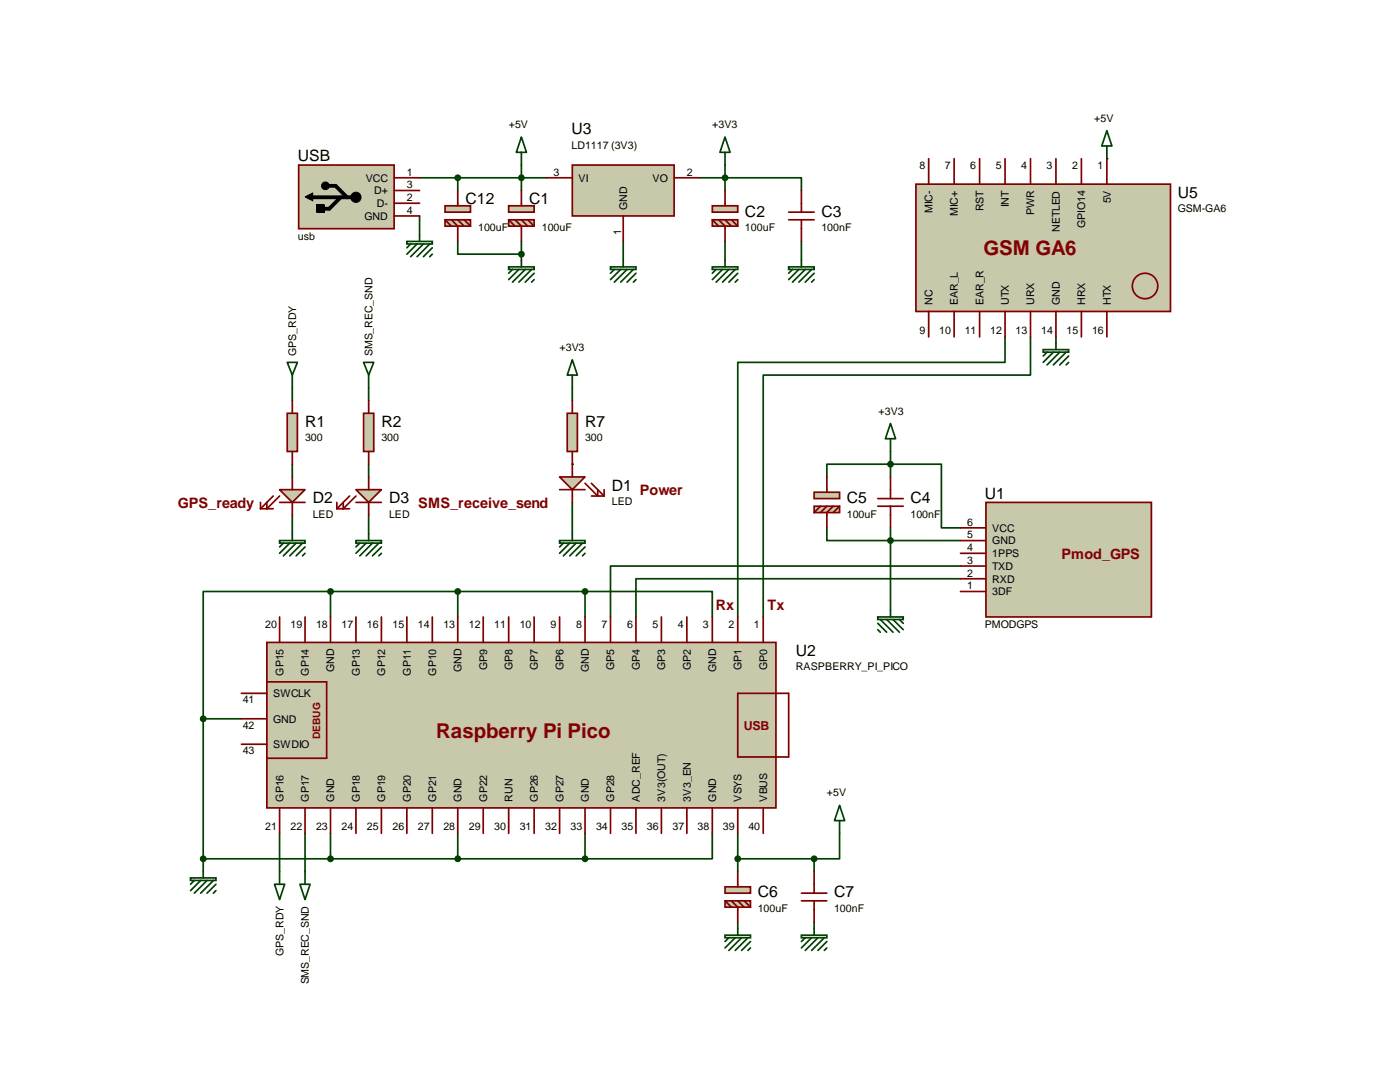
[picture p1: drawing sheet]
<svg xmlns="http://www.w3.org/2000/svg" width="279mm" height="216mm" viewBox="0 0 279 216" stroke-linecap="round" stroke-linejoin="round" font-family="sans-serif">
<g fill="none" stroke="#004000" stroke-width=".34">
<path d="M104.1 32.9v5.1M104.1 35.5h5M139.6 35.5h20.3v2.5M144.7 32.9v5.1M83.7 43.1v3.8M124.4 48.2v3.8M144.7 48.2v3.8M159.9 48.2v3.8M210.7 67.2v1.3M165 95.2v-2.6h22.9v12.7h3.8M177.7 90.1v5.1M165 105.3v2.6h26.7"/>
<path d="M177.7 105.3v16.5"/>
</g>
<g fill="#004000">
<circle cx="220.9" cy="31.7" r=".17"/>
<circle cx="114.2" cy="92.6" r=".17"/>
</g>
<g fill="none" stroke="#004000" stroke-width=".34">
<path d="M83.7 35.5h20.4M91.4 35.5v2.5M91.4 48.2v2.5h12.7M104.1 48.2v3.8M58.3 77.4v2.5M73.6 77.4v2.5M114.2 77.4v2.5M200.6 67.2v5.1h-53.4v50.8M205.7 67.2v7.6h-53.4v48.3M58.3 92.6v2.6M73.6 92.6v2.6M58.3 102.8v3.8"/>
<path d="M66 118h-25.4v25.4M66 118v5.1M66 118h50.8M73.6 102.8v3.8M91.4 118v5.1M114.2 100.2v6.4M116.8 118h25.4v5.1M116.8 118v5.1M191.7 115.5h-64.8v7.6M191.7 112.9h-69.9v10.2M40.6 143.4v30.5M40.6 143.4h7.6"/>
<path d="M40.6 171.4h76.2M55.8 166.3v7.6M60.9 166.3v7.6M66 166.3v5.1M91.4 166.3v5.1M116.8 166.3v5.1M142.2 166.3v5.1h-25.4M147.2 171.4h15.3M147.2 166.3v7.6M162.5 171.4v2.5M167.6 166.3v5.1h-5.1M147.2 184.1v1.2"/>
<path d="M162.5 184.1v1.2"/>
</g>
<path d="M196.8 100.2h33v22.9h-33z" fill="#c8c8aa" stroke="#800000" stroke-width=".34"/>
<path d="M191.7 105.3h5.1M191.7 107.9h5.1M191.7 110.4h5.1M191.7 112.9h5.1M191.7 115.5h5.1M191.7 118h5.1" fill="none" stroke="#800000" stroke-width=".34"/>
<path d="M59.6 32.9h19.1v12.7h-19.1z" fill="#c8c8aa" stroke="#800000" stroke-width=".34"/>
<g fill="#000" stroke="#000" stroke-width=".2">
<path d="M60.9 39.3l1.5-.8v1.5z"/>
<circle cx="64.9" cy="37.1" r=".76"/>
<circle cx="71" cy="39.4" r="1.02"/>
</g>
<path d="M61.6 39.4h8.4M65.2 37.1h1.8l2.3 2.3M68 39.4l-2.3 2.3h-1.8" fill="none" stroke="#000" stroke-width=".76"/>
<path d="M63.2 40.9h1.5v1.4h-1.5z" fill="#000"/>
<path d="M63.2 40.8h1.5v1.5h-1.5z" fill="none" stroke="#000" stroke-width=".2"/>
<path d="M78.7 35.5h5M78.7 38h5M78.7 40.6h5M78.7 43.1h5" fill="none" stroke="#800000" stroke-width=".34"/>
<path d="M81.2 48.2h5.1v.5h-5.1zM82 48.7l-.8 .7M83.2 48.7l-2 2M83.7 46.9v1.3M84.5 48.7l-2.5 2.5M85.8 48.7l-2.6 2.5M86.3 49.4l-1.8 1.8M86.3 50.7l-.5 .5" fill="none" stroke="#004000" stroke-width=".34"/>
<g fill="#c8c8aa" stroke="#800000" stroke-width=".34">
<path d="M101.5 41.1h5.1v1.2h-5.1z"/>
<path d="M101.5 43.9h5.1v1.2h-5.1z"/>
</g>
<path d="M104.1 38v3.1M101.5 43.9l1.3 1.2M102.8 43.9l1.3 1.2v3.1M104.1 43.9l1.2 1.2M105.3 43.9l1.3 1.2" fill="none" stroke="#800000" stroke-width=".34"/>
<path d="M101.5 53.3h5.1v.5h-5.1zM102.3 53.8l-.8 .7M103.5 53.8l-2 2M104.1 52v1.3M104.8 53.8l-2.5 2.5M106.1 53.8l-2.6 2.5M106.6 54.5l-1.8 1.8M106.6 55.8l-.5 .5" fill="none" stroke="#004000" stroke-width=".34"/>
<path d="M114.2 32.9h20.3v10.2h-20.3z" fill="#c8c8aa" stroke="#800000" stroke-width=".34"/>
<path d="M109.1 35.5h5.1M134.5 35.5h5.1M124.4 43.1v5.1" fill="none" stroke="#800000" stroke-width=".34"/>
<circle cx="104.1" cy="35.5" r=".51" fill="#004000" stroke="#004000" stroke-width=".34"/>
<path d="M121.8 53.3h5.1v.5h-5.1zM122.6 53.8l-.8 .7M123.9 53.8l-2.1 2M124.4 52v1.3M125.1 53.8l-2.5 2.5M126.4 53.8l-2.5 2.5M126.9 54.5l-1.8 1.8M126.9 55.8l-.5 .5" fill="none" stroke="#004000" stroke-width=".34"/>
<g fill="#c8c8aa" stroke="#800000" stroke-width=".34">
<path d="M142.2 41.1h5v1.2h-5z"/>
<path d="M142.2 43.9h5v1.2h-5z"/>
</g>
<g fill="none" stroke="#800000" stroke-width=".34">
<path d="M144.7 38v3.1M159.9 38v4.3M142.2 43.9l1.2 1.2M143.4 43.9l1.3 1.2v3.1M144.7 43.9l1.3 1.2M146 43.9l1.2 1.2M157.4 43.9h5.1M157.4 42.3h5.1M159.9 43.9v4.3M175.2 99.5h5.1M177.7 95.2v4.3M175.2 101h5.1"/>
<path d="M177.7 101v4.3"/>
</g>
<g fill="none" stroke="#004000" stroke-width=".34">
<path d="M104.1 27.3l1 3.1h-2.1zM104.1 30.4v2.5M144.7 27.3l1 3.1h-2zM144.7 30.4v2.5M142.2 53.3h5v.5h-5zM142.9 53.8l-.7 .7M144.2 53.8l-2 2M144.7 52v1.3M145.5 53.8l-2.6 2.5M146.7 53.8l-2.5 2.5M147.2 54.5l-1.7 1.8M147.2 55.8l-.5 .5"/>
<path d="M157.4 53.3h5.1v.5h-5.1zM158.2 53.8l-.8 .7M159.4 53.8l-2 2M159.9 52v1.3M160.7 53.8l-2.5 2.5M162 53.8l-2.6 2.5M162.5 54.5l-1.8 1.8M162.5 55.8l-.5 .5M177.7 84.5l1 3h-2zM177.7 87.5v2.6M175.2 123.1h5.1v.5h-5.1zM175.2 124.4l1.8 1.8"/>
<path d="M175.2 125.6l.5 .6M175.7 123.6l2.5 2.6M177 123.6l2.5 2.6M177.7 121.8v1.3M178.2 123.6l2.1 2M179.5 123.6l.8 .8"/>
</g>
<g fill="#004000" stroke="#004000" stroke-width=".34">
<circle cx="144.7" cy="35.5" r=".51"/>
<circle cx="177.7" cy="107.9" r=".51"/>
<circle cx="177.7" cy="92.6" r=".51"/>
</g>
<g fill="#c8c8aa" stroke="#800000" stroke-width=".34">
<path d="M162.5 98.2h5.1v1.3h-5.1z"/>
<path d="M162.5 101h5.1v1.3h-5.1z"/>
</g>
<path d="M165 95.2v3M163.7 101l-1.2 1.3M165 101l-1.3 1.3M166.3 101l-1.3 1.3v3M167.6 101l-1.3 1.3" fill="none" stroke="#800000" stroke-width=".34"/>
<g fill="#c8c8aa" stroke="#800000" stroke-width=".34">
<path d="M182.8 36.7h50.8v25.4h-50.8z"/>
<circle cx="228.5" cy="57.1" r="2.54"/>
</g>
<g fill="none" stroke="#800000" stroke-width=".34">
<path d="M185.3 31.7v5M190.4 31.7v5M195.5 31.7v5M200.6 31.7v5M205.7 31.7v5M210.7 31.7v5M215.8 31.7v5M220.9 31.7v5M185.3 62.1v5.1M190.4 62.1v5.1M195.5 62.1v5.1M200.6 62.1v5.1"/>
<path d="M205.7 62.1v5.1M210.7 62.1v5.1M215.8 62.1v5.1M220.9 62.1v5.1"/>
</g>
<path d="M220.9 26.1l1 3h-2zM220.9 29.1v2.6M208.2 69.8h5.1v.5h-5.1zM209 70.3l-.8 .7M210.2 70.3l-2 2M210.7 68.5v1.3M211.5 70.3l-2.5 2.5M212.8 70.3l-2.6 2.5M213.3 71l-1.8 1.8M213.3 72.3l-.5 .5" fill="none" stroke="#004000" stroke-width=".34"/>
<path d="M111.7 95.2h5.1l-2.6 2.5z" fill="#c8c8aa" stroke="#800000" stroke-width=".34"/>
<path d="M111.7 97.7h5.1M114.2 92.6v2.6M114.2 97.7v2.5M116.8 96.4l2.5 2.6v-1.3M118 96.4l2.6 2.6M118 99h2.6M120.6 97.7v1.3" fill="none" stroke="#800000" stroke-width=".34"/>
<path d="M113.2 82.5h2v7.6h-2z" fill="#c8c8aa" stroke="#800000" stroke-width=".34"/>
<path d="M114.2 79.9v2.6M114.2 90.1v2.5" fill="none" stroke="#800000" stroke-width=".34"/>
<path d="M111.7 107.9h5.1v.5h-5.1zM112.4 108.4l-.7 .7M113.7 108.4l-2 2M114.2 106.6v1.3M115 108.4l-2.6 2.5M116.2 108.4l-2.5 2.5M116.8 109.1l-1.8 1.8M116.8 110.4l-.6 .5" fill="none" stroke="#004000" stroke-width=".34"/>
<g fill="#c8c8aa" stroke="#800000" stroke-width=".34">
<path d="M88.8 41.1h5.1v1.2h-5.1z"/>
<path d="M88.8 43.9h5.1v1.2h-5.1z"/>
</g>
<path d="M91.4 38v3.1M88.8 43.9l1.3 1.2M90.1 43.9l1.3 1.2v3.1M91.4 43.9l1.2 1.2M92.6 43.9l1.3 1.2" fill="none" stroke="#800000" stroke-width=".34"/>
<g fill="#004000" stroke="#004000" stroke-width=".34">
<circle cx="104.1" cy="50.7" r=".51"/>
<circle cx="91.4" cy="35.5" r=".51"/>
</g>
<path d="M53.3 128.2h101.6v33h-101.6z" fill="#c8c8aa" stroke="#800000" stroke-width=".34"/>
<g fill="none" stroke="#800000" stroke-width=".34">
<path d="M48.2 138.3h5.1M53.3 136.1h11.9v15.2h-11.9M55.8 123.1v5.1M60.9 123.1v5.1M66 123.1v5.1M71 123.1v5.1M76.1 123.1v5.1M81.2 123.1v5.1M86.3 123.1v5.1M91.4 123.1v5.1M96.4 123.1v5.1M101.5 123.1v5.1"/>
<path d="M106.6 123.1v5.1M111.7 123.1v5.1M116.8 123.1v5.1M121.8 123.1v5.1M126.9 123.1v5.1M132 123.1v5.1M137.1 123.1v5.1M142.2 123.1v5.1M147.2 138.3h10.2v12.7h-10.2zM147.2 123.1v5.1M152.3 123.1v5.1M48.2 143.4h5.1"/>
<path d="M48.2 148.5h5.1M55.8 161.2v5.1M60.9 161.2v5.1M66 161.2v5.1M71 161.2v5.1M76.1 161.2v5.1M81.2 161.2v5.1M86.3 161.2v5.1M91.4 161.2v5.1M96.4 161.2v5.1M101.5 161.2v5.1M106.6 161.2v5.1"/>
<path d="M111.7 161.2v5.1M116.8 161.2v5.1M121.8 161.2v5.1M126.9 161.2v5.1M132 161.2v5.1M137.1 161.2v5.1M142.2 161.2v5.1M147.2 161.2v5.1M152.3 161.2v5.1"/>
</g>
<path d="M38 175.2h5.1v.5h-5.1zM38.8 175.7l-.8 .7M40 175.7l-2 2M40.6 173.9v1.3M41.3 175.7l-2.5 2.5M42.6 175.7l-2.6 2.5M43.1 176.4l-1.8 1.8M43.1 177.7l-.5 .5" fill="none" stroke="#004000" stroke-width=".34"/>
<path d="M55.8 97.7h5.1l-2.6 2.5z" fill="#c8c8aa" stroke="#800000" stroke-width=".34"/>
<path d="M54.5 99l-2.5 2.5M55.8 99l-2.5 2.5v-1.3M58.3 95.2v2.5M52 100.2v1.3M52 101.5h2.5M55.8 100.2h5.1M58.3 100.2v2.6" fill="none" stroke="#800000" stroke-width=".34"/>
<path d="M71 97.7h5.1l-2.5 2.5z" fill="#c8c8aa" stroke="#800000" stroke-width=".34"/>
<path d="M69.8 99l-2.6 2.5M71 99l-2.5 2.5v-1.3M73.6 95.2v2.5M67.2 100.2v1.3M67.2 101.5h2.6M71 100.2h5.1M73.6 100.2v2.6" fill="none" stroke="#800000" stroke-width=".34"/>
<path d="M57.3 82.5h2.1v7.6h-2.1z" fill="#c8c8aa" stroke="#800000" stroke-width=".34"/>
<path d="M58.3 79.9v2.6M58.3 90.1v2.5" fill="none" stroke="#800000" stroke-width=".34"/>
<path d="M72.6 82.5h2v7.6h-2z" fill="#c8c8aa" stroke="#800000" stroke-width=".34"/>
<path d="M73.6 79.9v2.6M73.6 90.1v2.5" fill="none" stroke="#800000" stroke-width=".34"/>
<g fill="none" stroke="#004000" stroke-width=".34">
<path d="M57.3 72.3h2.1l-1.1 2.5zM58.3 74.8v2.6M72.6 72.3h2l-1 2.5zM73.6 74.8v2.6M114.2 71.8l1 3h-2zM114.2 74.8v2.6M55.8 107.9h5.1v.5h-5.1zM56.6 108.4l-.8 .7M57.8 108.4l-2 2M58.3 106.6v1.3M59.1 108.4l-2.5 2.5M60.4 108.4l-2.6 2.5"/>
<path d="M60.9 109.1l-1.8 1.8M60.9 110.4l-.5 .5M71 107.9h5.1v.5h-5.1zM71.8 108.4l-.8 .7M73.1 108.4l-2.1 2M73.6 106.6v1.3M74.3 108.4l-2.5 2.5M75.6 108.4l-2.5 2.5M76.1 109.1l-1.8 1.8M76.1 110.4l-.5 .5M167.6 160.7l1 3h-2.1zM167.6 163.7v2.6"/>
</g>
<g fill="#004000" stroke="#004000" stroke-width=".34">
<circle cx="40.6" cy="171.4" r=".51"/>
<circle cx="116.8" cy="171.4" r=".51"/>
<circle cx="91.4" cy="171.4" r=".51"/>
<circle cx="66" cy="171.4" r=".51"/>
<circle cx="40.6" cy="143.4" r=".51"/>
<circle cx="116.8" cy="118" r=".51"/>
<circle cx="91.4" cy="118" r=".51"/>
<circle cx="66" cy="118" r=".51"/>
</g>
<g fill="#c8c8aa" stroke="#800000" stroke-width=".34">
<path d="M144.7 177h5.1v1.2h-5.1z"/>
<path d="M144.7 179.7h5.1v1.3h-5.1z"/>
</g>
<path d="M144.7 179.7l1.3 1.3M146 179.7l1.2 1.3v3.1M147.2 173.9v3.1M147.2 179.7l1.3 1.3M148.5 179.7l1.3 1.3M159.9 179.7h5.1M159.9 178.2h5.1M162.5 173.9v4.3M162.5 179.7v4.4" fill="none" stroke="#800000" stroke-width=".34"/>
<g fill="none" stroke="#004000" stroke-width=".34">
<path d="M54.8 176.4h2l-1 3.1zM55.8 173.9v2.5M59.9 176.4h2l-1 3.1zM60.9 173.9v2.5M144.7 186.6h5.1v.5h-5.1zM145.5 187.1l-.8 .8M146.7 187.1l-2 2M147.2 185.3v1.3M148 187.1l-2.5 2.6M149.3 187.1l-2.6 2.6M149.8 187.9l-1.8 1.8M149.8 189.1l-.5 .6"/>
<path d="M159.9 186.6h5.1v.5h-5.1zM160.7 187.1l-.8 .8M162 187.1l-2.1 2M162.5 185.3v1.3M163.2 187.1l-2.5 2.6M164.5 187.1l-2.5 2.6M165 187.9l-1.8 1.8M165 189.1l-.5 .6"/>
</g>
<g fill="#004000" stroke="#004000" stroke-width=".34">
<circle cx="162.5" cy="171.4" r=".51"/>
<circle cx="147.2" cy="171.4" r=".51"/>
</g>
<g font-size="4.1" fill="#800000">
<text x="196.3" y="51">GSM GA6</text>
<text x="87" y="147.2">Raspberry Pi Pico</text>
</g>
<g font-size="3.1">
<text x="114" y="26.8">U3</text>
<text x="59.4" y="32.2">USB</text>
<text x="92.9" y="40.7">C12</text>
<text x="105.6" y="40.7">C1</text>
<text x="235" y="39.5">U5</text>
<text x="148.7" y="43.3">C2</text>
<text x="163.9" y="43.3">C3</text>
<text x="60.9" y="85.2">R1</text>
<text x="76.1" y="85.2">R2</text>
<text x="116.8" y="85.2">R7</text>
<text x="62.4" y="100.4">D2</text>
<text x="77.6" y="100.4">D3</text>
<text x="122.1" y="97.9">D1</text>
<text x="169" y="100.4">C5</text>
<text x="181.7" y="100.4">C4</text>
<text x="196.5" y="99.5">U1</text>
<text x="158.8" y="130.8">U2</text>
<text x="151.2" y="179.1">C6</text>
<text x="166.5" y="179.1">C7</text>
</g>
<g font-size="2.9" fill="#800000">
<text x="35.5" y="101.3">GPS_ready</text>
<text x="83.5" y="101.3">SMS_receive_send</text>
<text x="127.7" y="98.8">Power</text>
<text x="211.8" y="111.5">Pmod_GPS</text>
<text x="142.8" y="121.7">Rx</text>
<text x="153.2" y="121.7">Tx</text>
</g>
<text font-size="2.5" fill="#800000" x="148.4" y="145.6">USB</text>
<g font-size="2.1">
<text x="101.5" y="25.6">+5V</text>
<text x="114" y="29.6">LD1117 (3V3)</text>
<text x="142.2" y="25.6">+3V3</text>
<text x="218.4" y="24.3">+5V</text>
<text x="81.2" y="35.1">1</text>
<text x="110.5" y="35.1">3</text>
<text x="137.1" y="35.1">2</text>
<text x="183.5" y="33.8">8</text>
<text x="188.6" y="33.8">7</text>
<text x="193.6" y="33.8">6</text>
<text x="198.7" y="33.8">5</text>
<text x="203.8" y="33.8">4</text>
<text x="208.9" y="33.8">3</text>
<text x="214" y="33.8">2</text>
<text x="219" y="33.8">1</text>
<text x="73" y="36.2">VCC</text>
<text x="74.7" y="38.8">D+</text>
<text x="75.2" y="41.3">D-</text>
<text x="81.2" y="37.6">3</text>
<text x="81.2" y="40.1">2</text>
<text x="115.5" y="36.2">VI</text>
<text x="125.1" y="41.8" transform="rotate(-90 125.1 41.8)">GND</text>
<text x="130.2" y="36.2">VO</text>
<text x="201.3" y="41.4" transform="rotate(-90 201.3 41.4)">INT</text>
<text x="221.7" y="40.6" transform="rotate(-90 221.7 40.6)">5V</text>
<text x="59.4" y="47.8">usb</text>
<text x="72.7" y="43.9">GND</text>
<text x="81.2" y="42.7">4</text>
<text x="95.4" y="46.1">100uF</text>
<text x="108.1" y="46.1">100uF</text>
<text x="124" y="46.8" transform="rotate(-90 124 46.8)">1</text>
<text x="148.7" y="46.1">100uF</text>
<text x="163.9" y="46.1">100nF</text>
<text x="186.1" y="42.5" transform="rotate(-90 186.1 42.5)">MIC-</text>
<text x="191.2" y="43.1" transform="rotate(-90 191.2 43.1)">MIC+</text>
<text x="196.3" y="42.2" transform="rotate(-90 196.3 42.2)">RST</text>
<text x="206.4" y="42.9" transform="rotate(-90 206.4 42.9)">PWR</text>
<text x="211.5" y="46.2" transform="rotate(-90 211.5 46.2)">NETLED</text>
<text x="216.6" y="45.6" transform="rotate(-90 216.6 45.6)">GPIO14</text>
<text x="235" y="42.3">GSM-GA6</text>
<text x="186.1" y="60.9" transform="rotate(-90 186.1 60.9)">NC</text>
<text x="191.2" y="60.9" transform="rotate(-90 191.2 60.9)">EAR_L</text>
<text x="196.3" y="60.9" transform="rotate(-90 196.3 60.9)">EAR_R</text>
<text x="201.3" y="60.9" transform="rotate(-90 201.3 60.9)">UTX</text>
<text x="206.4" y="60.9" transform="rotate(-90 206.4 60.9)">URX</text>
<text x="211.5" y="60.9" transform="rotate(-90 211.5 60.9)">GND</text>
<text x="216.6" y="60.9" transform="rotate(-90 216.6 60.9)">HRX</text>
<text x="221.7" y="60.9" transform="rotate(-90 221.7 60.9)">HTX</text>
<text x="59.1" y="71" transform="rotate(-90 59.1 71)">GPS_RDY</text>
<text x="74.3" y="71" transform="rotate(-90 74.3 71)">SMS_REC_SND</text>
<text x="111.7" y="70">+3V3</text>
<text x="183.5" y="66.6">9</text>
<text x="187.5" y="66.6">10</text>
<text x="192.5" y="66.6">11</text>
<text x="197.6" y="66.6">12</text>
<text x="202.7" y="66.6">13</text>
<text x="207.8" y="66.6">14</text>
<text x="212.9" y="66.6">15</text>
<text x="217.9" y="66.6">16</text>
<text x="175.3" y="82.7">+3V3</text>
<text x="60.9" y="88.1">300</text>
<text x="76.1" y="88.1">300</text>
<text x="116.8" y="88.1">300</text>
<text x="122.1" y="100.8">LED</text>
<text x="62.4" y="103.3">LED</text>
<text x="77.6" y="103.3">LED</text>
<text x="169" y="103.3">100uF</text>
<text x="181.7" y="103.3">100nF</text>
<text x="193" y="104.9">6</text>
<text x="193" y="107.4">5</text>
<text x="198" y="106.1">VCC</text>
<text x="193" y="110">4</text>
<text x="193" y="112.5">3</text>
<text x="198" y="108.6">GND</text>
<text x="198" y="111.2">1PPS</text>
<text x="198" y="113.7">TXD</text>
<text x="193" y="115.1">2</text>
<text x="193" y="117.6">1</text>
<text x="198" y="116.2">RXD</text>
<text x="198" y="118.8">3DF</text>
<text x="52.9" y="125.2">20</text>
<text x="58" y="125.2">19</text>
<text x="63.1" y="125.2">18</text>
<text x="68.2" y="125.2">17</text>
<text x="73.2" y="125.2">16</text>
<text x="78.3" y="125.2">15</text>
<text x="83.4" y="125.2">14</text>
<text x="88.5" y="125.2">13</text>
<text x="93.6" y="125.2">12</text>
<text x="98.6" y="125.2">11</text>
<text x="103.7" y="125.2">10</text>
<text x="109.9" y="125.2">9</text>
<text x="115" y="125.2">8</text>
<text x="120.1" y="125.2">7</text>
<text x="125.1" y="125.2">6</text>
<text x="130.2" y="125.2">5</text>
<text x="135.3" y="125.2">4</text>
<text x="140.3" y="125.2">3</text>
<text x="145.4" y="125.2">2</text>
<text x="150.5" y="125.2">1</text>
<text x="196.5" y="125.2">PMODGPS</text>
<text x="56.6" y="134.8" transform="rotate(-90 56.6 134.8)">GP15</text>
<text x="61.6" y="134.8" transform="rotate(-90 61.6 134.8)">GP14</text>
<text x="66.7" y="134.1" transform="rotate(-90 66.7 134.1)">GND</text>
<text x="71.8" y="134.8" transform="rotate(-90 71.8 134.8)">GP13</text>
<text x="76.9" y="134.8" transform="rotate(-90 76.9 134.8)">GP12</text>
<text x="82" y="134.8" transform="rotate(-90 82 134.8)">GP11</text>
<text x="87" y="134.8" transform="rotate(-90 87 134.8)">GP10</text>
<text x="92.1" y="134.1" transform="rotate(-90 92.1 134.1)">GND</text>
<text x="97.2" y="133.6" transform="rotate(-90 97.2 133.6)">GP9</text>
<text x="102.3" y="133.6" transform="rotate(-90 102.3 133.6)">GP8</text>
<text x="107.4" y="133.6" transform="rotate(-90 107.4 133.6)">GP7</text>
<text x="112.4" y="133.6" transform="rotate(-90 112.4 133.6)">GP6</text>
<text x="117.5" y="134.1" transform="rotate(-90 117.5 134.1)">GND</text>
<text x="122.6" y="133.6" transform="rotate(-90 122.6 133.6)">GP5</text>
<text x="127.7" y="133.6" transform="rotate(-90 127.7 133.6)">GP4</text>
<text x="132.8" y="133.6" transform="rotate(-90 132.8 133.6)">GP3</text>
<text x="137.8" y="133.6" transform="rotate(-90 137.8 133.6)">GP2</text>
<text x="142.9" y="134.1" transform="rotate(-90 142.9 134.1)">GND</text>
<text x="148" y="133.6" transform="rotate(-90 148 133.6)">GP1</text>
<text x="153.1" y="133.6" transform="rotate(-90 153.1 133.6)">GP0</text>
<text x="158.8" y="133.7">RASPBERRY_PI_PICO</text>
<text x="48.4" y="140.3">41</text>
<text x="54.5" y="139.1">SWCLK</text>
<text x="48.4" y="145.4">42</text>
<text x="54.5" y="144.2">GND</text>
<text x="54.5" y="149.3">SWDIO</text>
<text x="48.4" y="150.5">43</text>
<text x="56.6" y="159.9" transform="rotate(-90 56.6 159.9)">GP16</text>
<text x="61.6" y="159.9" transform="rotate(-90 61.6 159.9)">GP17</text>
<text x="66.7" y="159.9" transform="rotate(-90 66.7 159.9)">GND</text>
<text x="71.8" y="159.9" transform="rotate(-90 71.8 159.9)">GP18</text>
<text x="76.9" y="159.9" transform="rotate(-90 76.9 159.9)">GP19</text>
<text x="82" y="159.9" transform="rotate(-90 82 159.9)">GP20</text>
<text x="87" y="159.9" transform="rotate(-90 87 159.9)">GP21</text>
<text x="92.1" y="159.9" transform="rotate(-90 92.1 159.9)">GND</text>
<text x="97.2" y="159.9" transform="rotate(-90 97.2 159.9)">GP22</text>
<text x="102.3" y="159.9" transform="rotate(-90 102.3 159.9)">RUN</text>
<text x="107.4" y="159.9" transform="rotate(-90 107.4 159.9)">GP26</text>
<text x="112.4" y="159.9" transform="rotate(-90 112.4 159.9)">GP27</text>
<text x="117.5" y="159.9" transform="rotate(-90 117.5 159.9)">GND</text>
<text x="122.6" y="159.9" transform="rotate(-90 122.6 159.9)">GP28</text>
<text x="127.7" y="159.9" transform="rotate(-90 127.7 159.9)">ADC_REF</text>
<text x="132.8" y="159.9" transform="rotate(-90 132.8 159.9)">3V3(OUT)</text>
<text x="137.8" y="159.9" transform="rotate(-90 137.8 159.9)">3V3_EN</text>
<text x="142.9" y="159.9" transform="rotate(-90 142.9 159.9)">GND</text>
<text x="148" y="159.9" transform="rotate(-90 148 159.9)">VSYS</text>
<text x="153.1" y="159.9" transform="rotate(-90 153.1 159.9)">VBUS</text>
<text x="165" y="158.9">+5V</text>
<text x="52.9" y="165.7">21</text>
<text x="58" y="165.7">22</text>
<text x="63.1" y="165.7">23</text>
<text x="68.2" y="165.7">24</text>
<text x="73.2" y="165.7">25</text>
<text x="78.3" y="165.7">26</text>
<text x="83.4" y="165.7">27</text>
<text x="88.5" y="165.7">28</text>
<text x="93.6" y="165.7">29</text>
<text x="98.6" y="165.7">30</text>
<text x="103.7" y="165.7">31</text>
<text x="108.8" y="165.7">32</text>
<text x="113.9" y="165.7">33</text>
<text x="119" y="165.7">34</text>
<text x="124" y="165.7">35</text>
<text x="129.1" y="165.7">36</text>
<text x="134.2" y="165.7">37</text>
<text x="139.2" y="165.7">38</text>
<text x="144.3" y="165.7">39</text>
<text x="149.4" y="165.7">40</text>
<text x="151.2" y="181.9">100uF</text>
<text x="166.5" y="181.9">100nF</text>
<text x="56.6" y="190.8" transform="rotate(-90 56.6 190.8)">GPS_RDY</text>
<text x="61.6" y="196.4" transform="rotate(-90 61.6 196.4)">SMS_REC_SND</text>
</g>
<text font-size="2" fill="#800000" x="63.9" y="147.4" transform="rotate(-90 63.9 147.4)">DEBUG</text>
</svg>
